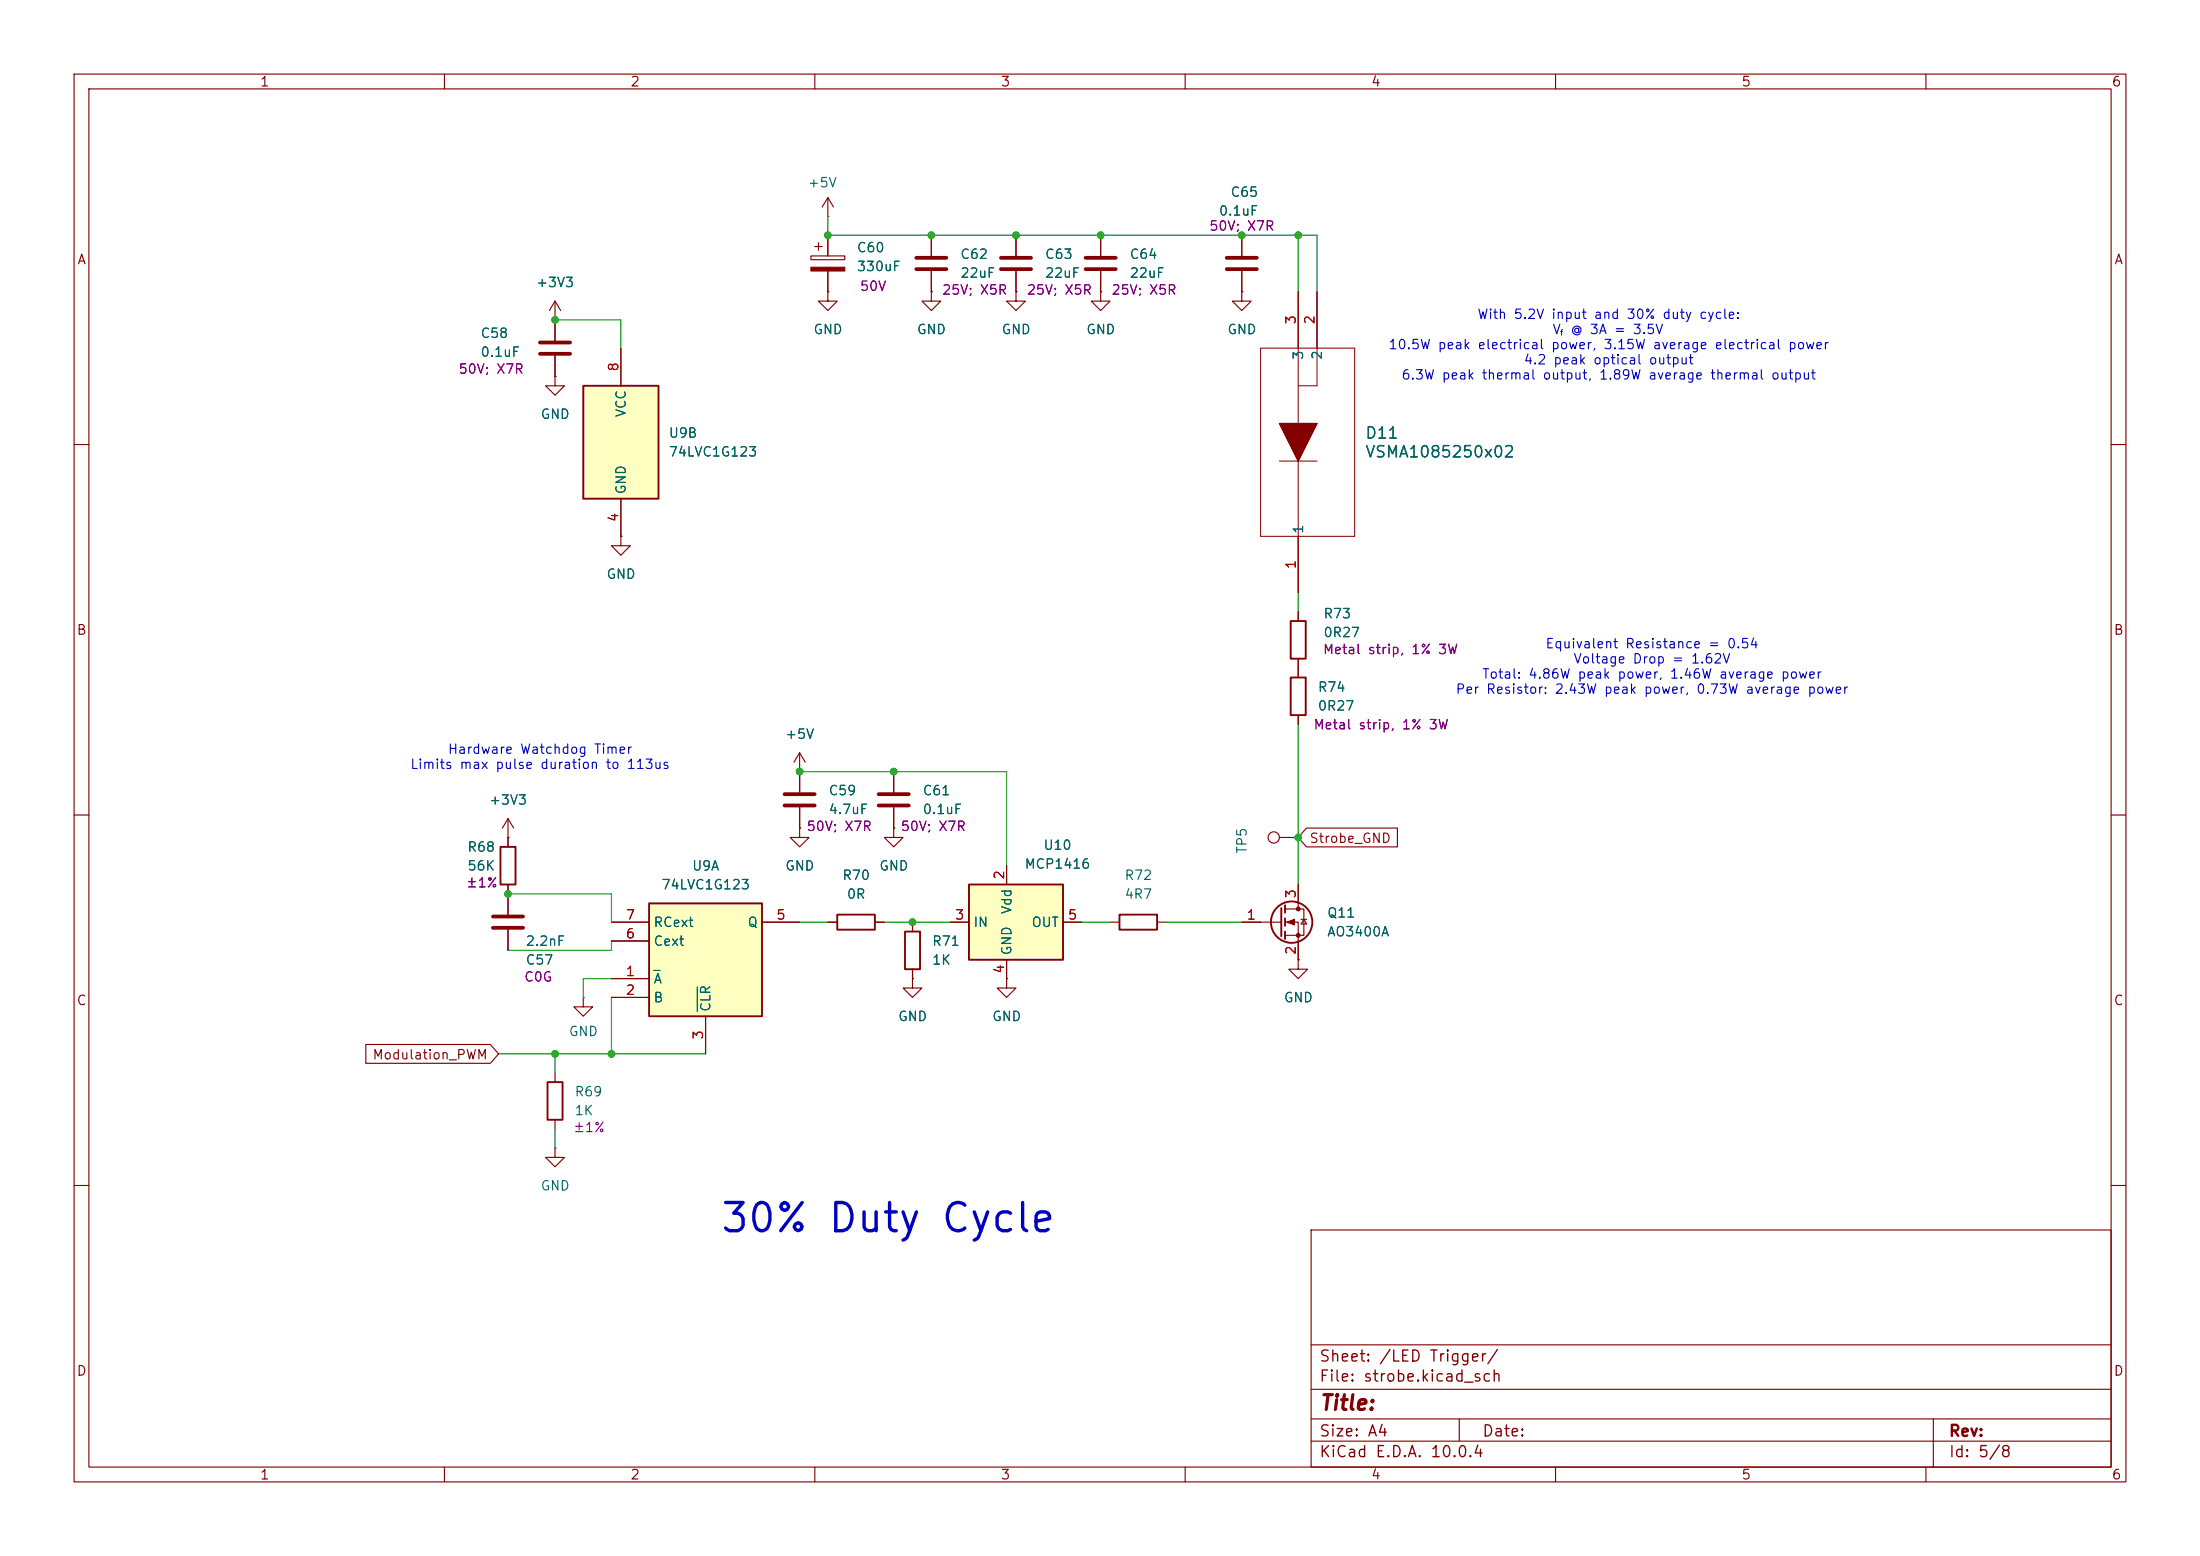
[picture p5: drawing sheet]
<svg xmlns="http://www.w3.org/2000/svg" width="297mm" height="210mm" viewBox="0 0 297 210" stroke-linecap="round" stroke-linejoin="round" font-family="sans-serif">
<g fill="none" stroke="#840000" stroke-width=".15">
<path d="M10 10h277v190h-277zM12 12h273v186h-273zM60 10v2M110 10v2M160 10v2M210 10v2M260 10v2M111.8 39.4v1.2h1.2l-1.2 1.3-1.3-1.3h1.3M111.8 39.4h.1M10 60h2M285 60h2M10 110h2"/>
<path d="M107.9 104.1v2.8M107.9 109v2.8M120.6 111.8v1.2h1.3l-1.3 1.3-1.2-1.3h1.2M120.6 111.8h.1M120.6 104.1v2.8M120.6 109v2.8M285 110h2M10 160h2M177 166h108v32h-108zM285 160h2M60 198v2M110 198v2"/>
<path d="M160 198v2M177 194.5h108M177 191.5h108M177 187.5h108M177 181.5h108M197 191.5v3M210 198v2M260 198v2M261 191.5v6.5"/>
</g>
<path d="M105.9 107.2h4.1M105.9 108.7h4.1M118.6 107.2h4.1M118.6 108.7h4.1" fill="none" stroke="#840000" stroke-width=".51"/>
<path d="M87.6 121.9h15.3v15.3h-15.3z" fill="#ffffc2"/>
<path d="M174.2 83.8h2.1v5.1h-2.1zM87.6 121.9h15.3v15.3h-15.3z" fill="none" stroke="#840000" stroke-width=".25"/>
<g fill="none" stroke="#840000" stroke-width=".15">
<path d="M125.7 39.4v1.2h-1.2l1.2 1.3 1.3-1.3h-1.3M125.7 39.4h.1M125.7 31.8v2.7M125.7 36.6v2.8M137.2 39.4v1.2h-1.3l1.3 1.3 1.2-1.3h-1.2M137.2 39.4h.1M137.2 31.8v2.7M137.2 36.6v2.8M148.6 39.4v1.2h-1.3l1.3 1.3 1.3-1.3h-1.3M148.6 39.4h.1M148.6 31.8v2.7M148.6 36.6v2.8"/>
<path d="M74.9 43.2h.1M74.9 40.6v5.4M74.9 48v2.8M74.9 40.6l-.7 1.3M74.9 40.6l.8 1.3M175.3 82.6v1.2M175.3 88.9v1.3M82.5 132.1h5.1M82.5 134.6h5.1M82.5 124.5h5.1M82.5 127h5.1M95.2 137.2v5"/>
<path d="M102.9 124.5h5"/>
</g>
<path d="M88.3 131h.8M94.1 133.2v3.3" fill="none" stroke="#006464" stroke-width=".15"/>
<path d="M123.7 34.8h4.1M123.7 36.3h4.1M135.1 34.8h4.1M135.1 36.3h4.1M146.6 34.8h4M146.6 36.3h4M72.9 46.2h4.1M72.9 47.8h4.1" fill="none" stroke="#840000" stroke-width=".51"/>
<path d="M78.7 52.1h10.2v15.2h-10.2z" fill="#ffffc2"/>
<g fill="none" stroke="#840000" stroke-width=".25">
<path d="M78.7 52.1h10.2v15.2h-10.2zM174.2 91.4h2.1v5.1h-2.1zM67.6 114.3h2v5.1h-2zM113 123.4h5.1v2.1h-5.1zM122.2 125.7h2v5.1h-2zM151.1 123.4h5.1v2.1h-5.1zM173 122.6v3.8M173.5 122.2v1M173.5 124v1M173.5 125.7v1M73.9 146.1h2v5h-2z"/>
<circle cx="174.4" cy="124.5" r="2.79"/>
</g>
<g fill="none" stroke="#840000" stroke-width=".15">
<path d="M109.5 34.5h4.5v.6h-4.5zM110 33.3h1M110.5 32.8v1M111.8 29.2h.1M111.8 26.7l-.8 1.2M111.8 26.7l.7 1.2M111.8 26.7v2.5M111.8 31.8v2.7M111.8 36.6v2.8M175.3 39.4v7.6M177.8 39.4v7.6M74.9 50.8v1.3h1.3l-1.3 1.2-1.2-1.2h1.2"/>
<path d="M74.9 50.8h.1M83.8 47v5.1M83.8 72.4v1.3h-1.3l1.3 1.2 1.3-1.2h-1.3M83.8 72.4h.1M83.8 67.3v5.1M175.3 72.4v7.6M175.3 90.2v1.2M175.3 96.5v1.3M68.6 113h.1M68.6 110.5l-.8 1.3M68.6 110.5l.7 1.3M68.6 110.5v3.8"/>
<path d="M68.6 119.4v4M107.9 111.8v1.2h1.3l-1.3 1.3-1.2-1.3h1.2M107.9 111.8h.1M107.9 104.1h.1M107.9 101.6l-.7 1.3M107.9 101.6l.8 1.3M107.9 101.6v2.5M172.7 113h2.6M175.3 119.4v3.3M68.6 125.5v2.8M111.8 124.5h1.2M118.1 124.5h1.3"/>
<path d="M123.2 124.5v1.2M123.2 130.8v1.3M135.9 132.1v1.3h1.3l-1.3 1.2-1.3-1.2h1.3M135.9 132.1h.1M149.9 124.5h1.2M156.2 124.5h1.3M167.6 124.5h5.4M173.5 122.7h2.5v3.5h-2.5M173.5 124.5h1.8v5M175.3 129.5v1.3h1.2l-1.2 1.3-1.3-1.3h1.3M175.3 129.5h.1M175.6 124.1h.8"/>
<path d="M176 124.1l.4 .6h-.8zM74.9 154.9v1.3h-1.2l1.2 1.3 1.3-1.3h-1.3M74.9 154.9h.1M74.9 144.8v1.3M74.9 151.1v1.3"/>
<circle cx="172" cy="113" r=".76"/>
</g>
<g fill="#840000" stroke="#840000" stroke-width=".15">
<path d="M109.5 36.1h4.5v.5h-4.5z"/>
<path d="M173.7 124.5l1.1-.4v.7z"/>
<path d="M172.7 57.2h5.1l-2.5 5z"/>
<circle cx="175.3" cy="122.7" r=".25"/>
<circle cx="175.3" cy="126.2" r=".25"/>
</g>
<path d="M170.2 47h12.7v25.4h-12.7zM172.7 57.2h5.1l-2.5 5zM175.3 47v25.4M177.8 47v5.1h-2.5M172.7 62.2h5.1" fill="none" stroke="#840000" stroke-width=".14"/>
<path d="M66.5 125.2h4.1M66.5 123.7h4.1" fill="none" stroke="#840000" stroke-width=".51"/>
<path d="M130.8 119.4h12.7v10.1h-12.7z" fill="#ffffc2"/>
<path d="M130.8 119.4h12.7v10.1h-12.7z" fill="none" stroke="#840000" stroke-width=".25"/>
<g fill="none" stroke="#840000" stroke-width=".15">
<path d="M111.8 39.4h.1M111.8 31.8v2.7M111.8 36.6v2.8M125.7 39.4h.1M125.7 31.8v2.7M125.7 36.6v2.8M137.2 39.4h.1M137.2 31.8v2.7M137.2 36.6v2.8M148.6 39.4h.1M148.6 31.8v2.7M148.6 36.6v2.8"/>
<path d="M167.6 39.4v1.2h-1.2l1.2 1.3 1.3-1.3h-1.3M167.6 39.4h.1M167.6 31.8v2.7M167.6 36.6v2.8M175.3 39.4v7.6M177.8 39.4v7.6M74.9 43.2h.1M74.9 50.8h.1M74.9 43.2v2.8M74.9 48v2.8M83.8 47v5.1M83.8 72.4h.1"/>
<path d="M83.8 67.3v5.1M175.3 72.4v7.6M175.3 82.6v1.2M175.3 88.9v2.5M175.3 96.5v1.3M68.6 113h.1M68.6 113v1.3M68.6 119.4v4M107.9 111.8h.1M107.9 104.1h.1M107.9 104.1v2.8M107.9 109v2.8"/>
<path d="M120.6 111.8h.1M120.6 104.1v2.8M120.6 109v2.8M135.9 116.8v2.6M175.3 119.4v2.5M176.4 111.8h12.3v2.5h-12.3l-1.1-1.3zM68.6 125.5v2.8M78.7 134.6v1.3h-1.2l1.2 1.3 1.3-1.3h-1.3M78.7 134.6h.1M82.5 124.5h5.1M82.5 132.1h5.1M82.5 134.6h5.1"/>
<path d="M82.5 127h5.1M95.2 137.2v5M102.9 124.5h5M111.8 124.5h1.2M118.1 124.5h1.3M123.2 132.1v1.3h1.3l-1.3 1.2-1.3-1.2h1.3M123.2 132.1h.1M123.2 124.5v1.2M123.2 130.8v1.3M128.3 124.5h2.5M135.9 132.1h.1M135.9 129.5v2.6"/>
<path d="M143.5 124.5h2.5M167.6 124.5h2.6M175.3 129.5h.1M175.3 127v2.5M49.4 141h16.8l1.1 1.2-1.1 1.3h-16.8z"/>
</g>
<path d="M165.6 36.3h4.1M165.6 34.8h4.1" fill="none" stroke="#840000" stroke-width=".51"/>
<g fill="none" stroke="#009600" stroke-width=".15">
<path d="M111.8 29.2v2.6h66v7.6M175.3 31.8v7.6M74.9 43.2h8.9v3.8M175.3 80v2.6M175.3 97.8v21.6M107.9 104.1h28v12.7M68.6 120.7h13.9v3.8M82.5 127v1.3h-13.9M82.5 134.6v7.6M82.5 132.1h-3.8v2.5M107.9 124.5h3.9M119.4 124.5h8.9"/>
<path d="M146 124.5h3.9M157.5 124.5h10.1M67.3 142.2h27.9M74.9 142.2v2.6M74.9 152.4v2.5"/>
</g>
<path d="M88.3 131h.8M94.1 133.2v3.3" fill="none" stroke="#006464" stroke-width=".15"/>
<g fill="#009600" stroke="#009600" stroke-width=".14">
<circle cx="120.6" cy="104.1" r=".46"/>
<circle cx="125.7" cy="31.8" r=".46"/>
<circle cx="137.2" cy="31.8" r=".46"/>
<circle cx="74.9" cy="43.2" r=".46"/>
<circle cx="111.8" cy="31.8" r=".46"/>
<circle cx="107.9" cy="104.1" r=".46"/>
<circle cx="175.3" cy="31.8" r=".46"/>
<circle cx="123.2" cy="124.5" r=".46"/>
<circle cx="167.6" cy="31.8" r=".46"/>
<circle cx="148.6" cy="31.8" r=".46"/>
<circle cx="175.3" cy="113" r=".46"/>
<circle cx="82.5" cy="142.2" r=".46"/>
<circle cx="68.6" cy="120.7" r=".46"/>
<circle cx="74.9" cy="142.2" r=".46"/>
</g>
<text font-size="3.8" fill="#0000c2" x="97" y="167.3">30% Duty Cycle</text>
<text font-size="2" fill="#840000" x="178" y="190.8">Title:</text>
<g font-size="1.5" fill="#006464">
<text x="184.2" y="59.6">D11</text>
<text x="184.2" y="62.1">VSMA1085250x02</text>
</g>
<g font-size="1.5" fill="#840000">
<text x="178" y="184.2">Sheet: /LED Trigger/</text>
<text x="178" y="186.9">File: strobe.kicad_sch</text>
<text x="178" y="197.1">KiCad E.D.A. 10.0.4</text>
<text x="178" y="194.3">Size: A4</text>
<text x="200" y="194.3">Date:</text>
<text x="263" y="194.3">Rev:</text>
<text x="263" y="197.1">Id: 5/8</text>
</g>
<g font-size="1.3" fill="#840000">
<text x="35" y="12">1</text>
<text x="85" y="12">2</text>
<text x="135" y="12">3</text>
<text x="185" y="12">4</text>
<text x="235" y="12">5</text>
<text x="285" y="12">6</text>
<text x="10.3" y="36">A</text>
<text x="285.3" y="36">A</text>
<text x="10.3" y="86">B</text>
<text x="285.3" y="86">B</text>
<text x="176.7" y="114.1">Strobe_GND</text>
<text x="10.3" y="136">C</text>
<text x="285.3" y="136">C</text>
<text x="50.2" y="143.3">Modulation_PWM</text>
<text x="10.3" y="186">D</text>
<text x="285.3" y="186">D</text>
<text x="35" y="200">1</text>
<text x="85" y="200">2</text>
<text x="135" y="200">3</text>
<text x="185" y="200">4</text>
<text x="235" y="200">5</text>
<text x="285" y="200">6</text>
</g>
<g font-size="1.3" fill="#006464">
<text x="109" y="25.6">+5V</text>
<text x="164.5" y="29.4">0.1uF</text>
<text x="166" y="26.9">C65</text>
<text x="115.6" y="34.4">C60</text>
<text x="129.5" y="35.3">C62</text>
<text x="141" y="35.3">C63</text>
<text x="152.4" y="35.3">C64</text>
<text x="72.3" y="39.1">+3V3</text>
<text x="115.6" y="36.9">330uF</text>
<text x="129.5" y="37.8">22uF</text>
<text x="141" y="37.8">22uF</text>
<text x="152.4" y="37.8">22uF</text>
<text x="64.8" y="45.9">C58</text>
<text x="109.7" y="45.4">GND</text>
<text x="123.7" y="45.4">GND</text>
<text x="135.1" y="45.4">GND</text>
<text x="146.6" y="45.4">GND</text>
<text x="165.6" y="45.4">GND</text>
<text x="64.8" y="48.5">0.1uF</text>
<text x="176.2" y="48.7" transform="rotate(-90 176.2 48.7)">3</text>
<text x="178.8" y="48.7" transform="rotate(-90 178.8 48.7)">2</text>
<text x="72.9" y="56.9">GND</text>
<text x="84.8" y="56.4" transform="rotate(-90 84.8 56.4)">VCC</text>
<text x="90.2" y="59.4">U9B</text>
<text x="90.2" y="61.9">74LVC1G123</text>
<text x="84.8" y="66.8" transform="rotate(-90 84.8 66.8)">GND</text>
<text x="176.2" y="72.1" transform="rotate(-90 176.2 72.1)">1</text>
<text x="81.8" y="78.4">GND</text>
<text x="178.6" y="83.8">R73</text>
<text x="178.6" y="86.3">0R27</text>
<text x="177.8" y="93.7">R74</text>
<text x="105.9" y="100">+5V</text>
<text x="177.8" y="96.2">0R27</text>
<text x="111.8" y="107.7">C59</text>
<text x="124.5" y="107.7">C61</text>
<text x="65.9" y="108.9">+3V3</text>
<text x="111.8" y="110.2">4.7uF</text>
<text x="124.5" y="110.2">0.1uF</text>
<text x="63" y="115.3">R68</text>
<text x="63" y="117.8">56K</text>
<text x="93.3" y="117.8">U9A</text>
<text x="105.9" y="117.8">GND</text>
<text x="113.6" y="119.1">R70</text>
<text x="118.6" y="117.8">GND</text>
<text x="138.2" y="117.6">MCP1416</text>
<text x="140.8" y="115">U10</text>
<text x="151.7" y="119.1">R72</text>
<text x="168.6" y="115.3" transform="rotate(-90 168.6 115.3)">TP5</text>
<text x="88.1" y="125.4">RCext</text>
<text x="89.2" y="120.4">74LVC1G123</text>
<text x="100.8" y="125.4">Q</text>
<text x="114.2" y="121.6">0R</text>
<text x="131.3" y="125.4">IN</text>
<text x="136.9" y="123.5" transform="rotate(-90 136.9 123.5)">Vdd</text>
<text x="139.2" y="125.4">OUT</text>
<text x="151.7" y="121.6">4R7</text>
<text x="179.1" y="124.2">Q11</text>
<text x="70.9" y="130.5">C57</text>
<text x="70.9" y="128">2.2nF</text>
<text x="88.1" y="128">Cext</text>
<text x="125.7" y="130.5">1K</text>
<text x="125.7" y="128">R71</text>
<text x="136.9" y="129" transform="rotate(-90 136.9 129)">GND</text>
<text x="179.1" y="126.7">AO3400A</text>
<text x="88.1" y="133.1">A</text>
<text x="88.1" y="135.6">B</text>
<text x="96.2" y="136.7" transform="rotate(-90 96.2 136.7)">CLR</text>
<text x="173.2" y="135.6">GND</text>
<text x="76.7" y="140.2">GND</text>
<text x="121.2" y="138.1">GND</text>
<text x="133.9" y="138.1">GND</text>
<text x="77.5" y="148.3">R69</text>
<text x="77.5" y="150.8">1K</text>
<text x="72.9" y="161">GND</text>
</g>
<g font-size="1.3" fill="#840084">
<text x="163.2" y="31.5">50V; X7R</text>
<text x="116" y="39.6">50V</text>
<text x="127.1" y="40.1">25V; X5R</text>
<text x="138.5" y="40.1">25V; X5R</text>
<text x="149.9" y="40.1">25V; X5R</text>
<text x="61.8" y="50.8">50V; X7R</text>
<text x="178.5" y="88.6">Metal strip, 1% 3W</text>
<text x="177.2" y="98.8">Metal strip, 1% 3W</text>
<text x="108.8" y="112.5">50V; X7R</text>
<text x="121.5" y="112.5">50V; X7R</text>
<text x="62.8" y="120.1">±1%</text>
<text x="70.7" y="132.8">C0G</text>
<text x="77.3" y="153.1">±1%</text>
</g>
<g font-size="1.3" fill="#a90000">
<text x="175.2" y="43.9" transform="rotate(-90 175.2 43.9)">3</text>
<text x="177.8" y="43.9" transform="rotate(-90 177.8 43.9)">2</text>
<text x="83.8" y="50.2" transform="rotate(-90 83.8 50.2)">8</text>
<text x="83.8" y="70.6" transform="rotate(-90 83.8 70.6)">4</text>
<text x="175.2" y="76.9" transform="rotate(-90 175.2 76.9)">1</text>
<text x="135.9" y="118.8" transform="rotate(-90 135.9 118.8)">2</text>
<text x="84.4" y="124.4">7</text>
<text x="104.7" y="124.4">5</text>
<text x="128.8" y="124.4">3</text>
<text x="144.1" y="124.4">5</text>
<text x="168.2" y="124.4">1</text>
<text x="175.2" y="121.4" transform="rotate(-90 175.2 121.4)">3</text>
<text x="84.4" y="127">6</text>
<text x="135.9" y="131.5" transform="rotate(-90 135.9 131.5)">4</text>
<text x="175.2" y="129" transform="rotate(-90 175.2 129)">2</text>
<text x="84.4" y="132.1">1</text>
<text x="84.4" y="134.6">2</text>
<text x="95.2" y="140.4" transform="rotate(-90 95.2 140.4)">3</text>
</g>
<g font-size="1.3" fill="#0000c2">
<text x="187.3" y="47.5">10.5W peak electrical power, 3.15W average electrical power</text>
<text x="199.3" y="43.4">With 5.2V input and 30% duty cycle:</text>
<text x="209.5" y="45.4">V</text>
<text x="211.9" y="45.4">@ 3A = 3.5V</text>
<text x="189.1" y="51.5">6.3W peak thermal output, 1.89W average thermal output</text>
<text x="205.6" y="49.5">4.2 peak optical output</text>
<text x="208.5" y="87.8">Equivalent Resistance = 0.54</text>
<text x="212.3" y="89.9">Voltage Drop = 1.62V</text>
<text x="196.4" y="94">Per Resistor: 2.43W peak power, 0.73W average power</text>
<text x="200" y="91.9">Total: 4.86W peak power, 1.46W average power</text>
<text x="55.3" y="104.1">Limits max pulse duration to 113us</text>
<text x="60.4" y="102.1">Hardware Watchdog Timer</text>
</g>
<text font-size=".8" fill="#0000c2" x="210.6" y="45.5">f</text>
</svg>
